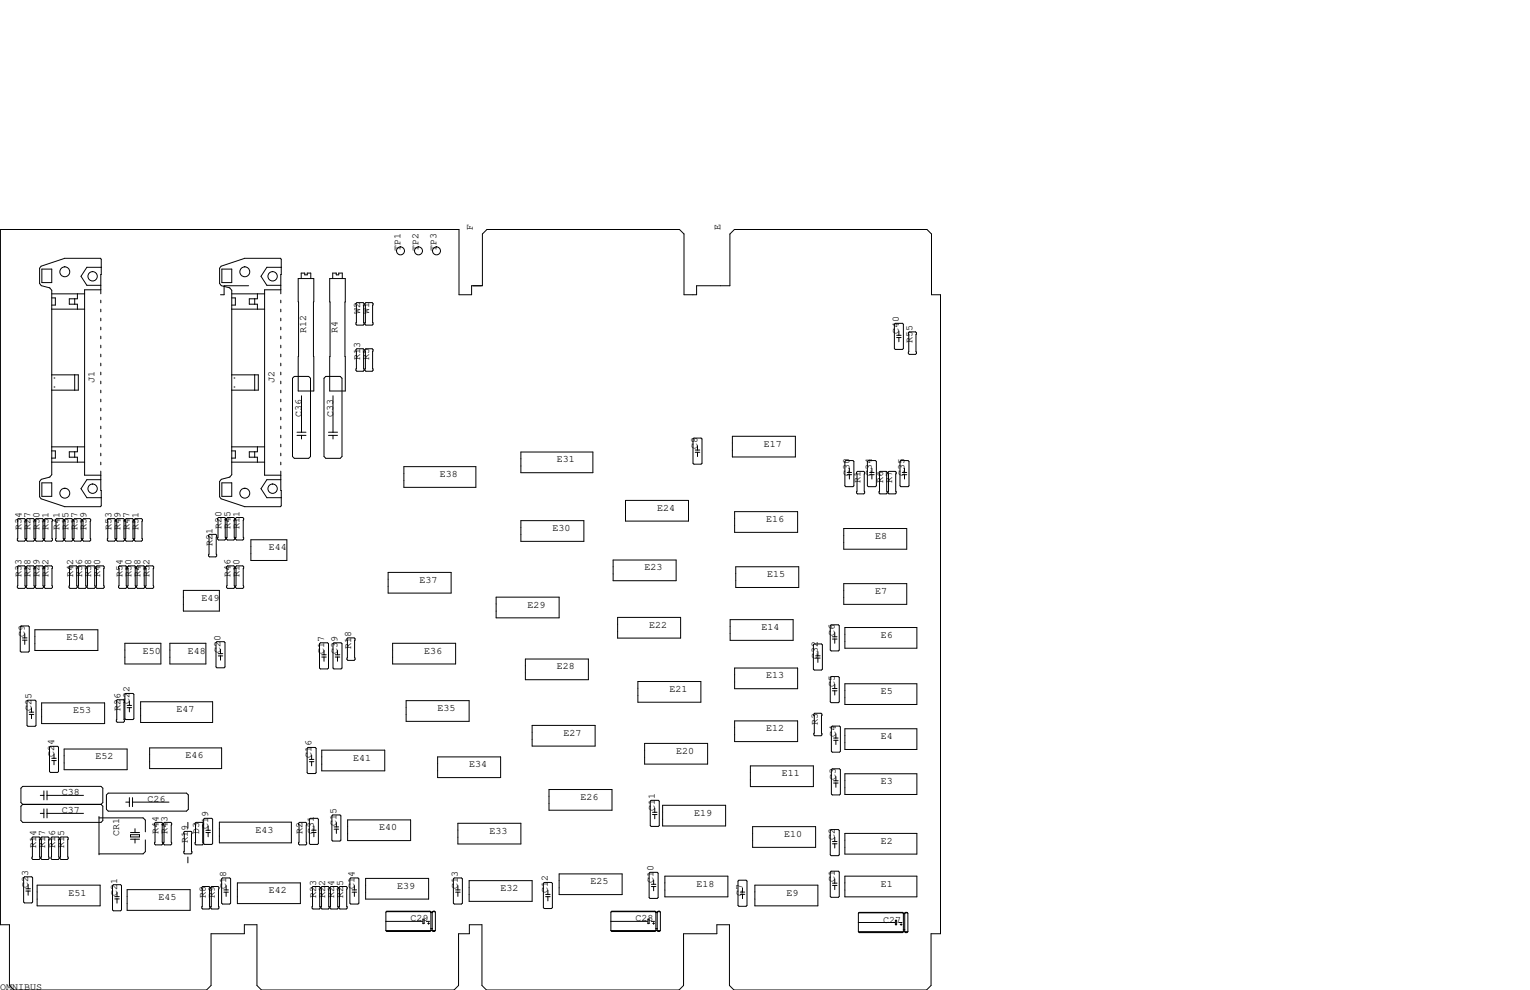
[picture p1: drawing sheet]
<svg xmlns="http://www.w3.org/2000/svg" width="432mm" height="279mm" viewBox="0 0 432 279" stroke-linecap="round" stroke-linejoin="round" font-family="sans-serif">
<g fill="none" stroke="#000" stroke-width=".28">
<path d="M.1 64.8h129.4v18.4h3.6v-2.6h3v-14.6l1.3-1.2h54.4l1.2 1.2v17.2h3.6v-2.6h9.4v-14.6l1.3-1.2h54.3l1.3 1.2v17.2h2.5v180.3h-2.6v14.6l-1.3 1.3h-54.4l-1.2-1.3v-17.1h-3.6v2.5h-9.4v14.6l-1.3 1.3h-54.3l-1.3-1.3v-17.1h-3.5v2.5h-3.1v14.6l-1.3 1.3h-54.3l-1.3-1.3v-17.1h-3.5v2.5h-9.4v14.6l-1.3 1.3h-54.4l-1.2-1.3v-17.1h-2.6zM11.8 75.9h2.8v3.9h-2.8zM28.6 75.4h-4.1l-1.6 2.6 1.6 2.5h3.9M62.6 75.9h2.8v3.9h-2.8zM79.4 75.4h-4.1l-1.6 2.6 1.6 2.5h3.9M84.2 78.6h4.4v31.7h-4.4zM85 78.5v-1.4h1v.5h.7v-.5h1v1.4M93.1 78.6h4.3v31.7h-4.3zM93.9 78.5v-1.4h1v.5h.7v-.5h1v1.4M14 81.2l.6 .7v52.1l-.6 .7M14.1 81.3l-2.4-.7-.5-.6v-4.3l.4-.6 6.7-2.2h10l.3 .3-.2 9.7M14.6 84.1h1v2h-1"/>
<path d="M14.6 82.9h9.3M14.6 87.2h9.3M21.1 84.3v1.6M21.8 82.9v1.4h-2.2v1.6h2.2v1.3M28.4 81.8h-4.5v52.3h4.5M28.4 84.7v.8M28.4 87.2v.8M28.4 89.8v.8M28.4 92.3v.8M28.4 94.9v.7M28.4 97.4v.8M28.4 99.9v.8"/>
<path d="M64.8 81.2l.6 .7v52.1l-.6 .7M64.9 81.3l-2.4-.7-.5-.6v-4.3l.4-.6 6.7-2.2h10l.3 .3-.2 9.7M65.4 84.1h1v2h-1M65.4 82.9h9.3M65.4 87.2h9.3M70.2 80.6h-7v2.6h-1M71.9 84.3v1.6M72.6 82.9v1.4h-2.2v1.6h2.2v1.3M79.2 81.8h-4.5v52.3h4.5M79.2 84.7v.8M79.2 87.2v.8M79.2 89.8v.8"/>
<path d="M79.2 92.3v.8M79.2 94.9v.7M79.2 97.4v.8M79.2 99.9v.8M100.7 98.4h1.8l.2 .3v5.8l-.2 .3h-1.8l-.2-.3v-5.8zM100.7 85.4h1.8l.2 .3v5.8l-.2 .3h-1.8l-.2-.3v-5.8zM103.3 98.4h1.7l.3 .3v5.8l-.3 .3h-1.7l-.3-.3v-5.8zM103.3 85.4h1.7l.3 .3v5.8l-.3 .3h-1.7l-.3-.3v-5.8zM252.4 91.5l.3-.3h2l.3 .3v6.9l-.3 .2h-2l-.3-.2zM253 94.6h1.3M253 95.3h1.3M253.7 93.4v1.2"/>
<path d="M253.7 95.3v1.2M256.6 93.7h1.8l.2 .2v5.9l-.2 .2h-1.8l-.3-.2v-5.9zM14.6 105.8h7.5v4.3h-7.5M15.2 106.7h.3M15.2 109.2h.3M21.1 105.8v4.3M28.4 102.5v.8M28.4 105v.8M28.4 107.6v.7M28.4 110.1v.8M28.4 112.6v.8M28.4 115.2v.8"/>
<path d="M28.4 117.7v.8M65.4 105.8h7.5v4.3h-7.5M66 106.7h.3M66 109.2h.3M71.9 105.8v4.3M79.2 102.5v.8M79.2 105v.8M79.2 107.6v.7M79.2 110.1v.8M79.2 112.6v.8M79.2 115.2v.8M79.2 117.7v.8"/>
<path d="M82.6 106.7l.5-.5h4l.5 .5v22.1l-.5 .5h-4l-.5-.5zM85.1 111.7v10.3M91.4 106.7l.5-.5h4.1l.5 .5v22.1l-.5 .5h-4.1l-.5-.5zM94 111.7v10.3M11.8 136.3h2.8v3.8h-2.8zM14.6 127.3h1v2h-1M14.6 130.4h9.3M14.6 126.1h9.3M21.1 127.5v1.5M21.8 126.1v1.4h-2.2v1.5h2.2v1.4M28.4 133l.2 9.7-.3 .3h-10l-6.7-2.2-.4-.6v-4.3l.5-.6 2.4-.7M28.4 120.3v.7"/>
<path d="M28.4 122.8v.8M28.4 125.3v.8M28.4 127.9v.8M28.4 130.4v.8M28.4 135.4h-3.9l-1.6 2.5 1.6 2.6h4.1M62.6 136.3h2.8v3.8h-2.8zM65.4 130.4h9.3M65.4 127.3h1v2h-1M65.4 126.1h9.3M71.9 127.5v1.5M72.6 126.1v1.4h-2.2v1.5h2.2v1.4M79.2 133l.2 9.7-.3 .3h-10l-6.7-2.2-.4-.6v-4.3l.5-.6 2.4-.7"/>
<path d="M79.2 135.4h-3.9l-1.6 2.5 1.6 2.6h4.1M79.2 120.3v.7M79.2 122.8v.8M79.2 125.3v.8M79.2 127.9v.8M79.2 130.4v.8M83.8 122.9h2.6M83.8 122h2.6M85.1 122.9v1M92.7 122.9h2.6M92.7 122h2.6M94 122.9v1"/>
<path d="M114 131.7h20.3v5.8h-20.3zM147 127.6h20.3v5.8h-20.3zM195.6 123.9l.2-.3h2.1l.2 .3v6.8l-.2 .3h-2.1l-.2-.3zM196.2 127h1.3M196.2 127.6h1.3M196.9 125.8v1.2M196.9 127.6v1.2M206.7 123.1h17.8v5.9h-17.8zM238.4 130.2l.3-.2h2l.3 .2v6.9l-.3 .3h-2l-.3-.3zM239.1 134h1.2M239.1 133.3h1.2M239.7 132.1v1.2"/>
<path d="M239.7 134v1.2M242 133h1.8l.2 .3v5.8l-.2 .3h-1.8l-.3-.3v-5.8zM244.8 130.2l.2-.2h2.1l.2 .2v6.9l-.2 .3h-2.1l-.2-.3zM245.4 134h1.3M245.4 133.3h1.3M246.1 132.1v1.2M246.1 134v1.2M248.3 133h1.8l.3 .3v5.8l-.3 .3h-1.8l-.2-.3v-5.8zM250.9 133h1.8l.2 .3v5.8l-.2 .3h-1.8l-.3-.3v-5.8zM254 130.2l.3-.2h2l.2 .2v6.9l-.2 .3h-2l-.3-.3zM254.6 134h1.3M254.6 133.3h1.3"/>
<path d="M255.3 132.1v1.2M255.3 134v1.2M5.1 146.4h1.8l.3 .2v5.9l-.3 .2h-1.8l-.2-.2v-5.9zM5.1 159.7h1.8l.3 .3v5.8l-.3 .3h-1.8l-.2-.3v-5.8zM7.7 146.4h1.8l.2 .2v5.9l-.2 .2h-1.8l-.3-.2v-5.9zM7.7 159.7h1.8l.2 .3v5.8l-.2 .3h-1.8l-.3-.3v-5.8zM10.2 146.4h1.8l.3 .2v5.9l-.3 .2h-1.8l-.2-.2v-5.9zM10.2 159.7h1.8l.3 .3v5.8l-.3 .3h-1.8l-.2-.3v-5.8zM12.8 146.4h1.7l.3 .2v5.9l-.3 .2h-1.7l-.3-.2v-5.9zM12.8 159.7h1.7l.3 .3v5.8l-.3 .3h-1.7l-.3-.3v-5.8zM15.9 146.4h1.8l.3 .2v5.9l-.3 .2h-1.8l-.2-.2v-5.9zM18.5 146.4h1.8l.2 .2v5.9l-.2 .2h-1.8l-.3-.2v-5.9z"/>
<path d="M19.7 159.7h1.8l.3 .3v5.8l-.3 .3h-1.8l-.2-.3v-5.8zM21 146.4h1.8l.3 .2v5.9l-.3 .2h-1.8l-.2-.2v-5.9zM22.3 159.7h1.8l.2 .3v5.8l-.2 .3h-1.8l-.3-.3v-5.8zM23.6 146.4h1.7l.3 .2v5.9l-.3 .2h-1.7l-.3-.2v-5.9zM24.8 159.7h1.8l.3 .3v5.8l-.3 .3h-1.8l-.2-.3v-5.8zM27.4 159.7h1.7l.3 .3v5.8l-.3 .3h-1.7l-.3-.3v-5.8zM30.5 146.4h1.8l.3 .2v5.9l-.3 .2h-1.8l-.2-.2v-5.9zM33.1 146.4h1.8l.2 .2v5.9l-.2 .2h-1.8l-.3-.2v-5.9zM33.7 159.7h1.8l.3 .3v5.8l-.3 .3h-1.8l-.2-.3v-5.8zM35.4 146.6l.2-.2h1.8l.3 .2v5.9l-.3 .2h-1.8l-.2-.2zM36 160l.3-.3h1.7l.3 .3v5.8l-.3 .3h-1.7l-.3-.3zM37.9 146.6l.3-.2h1.7l.3 .2v5.9l-.3 .2h-1.7l-.3-.2z"/>
<path d="M38.5 160l.3-.3h1.8l.2 .3v5.8l-.2 .3h-1.8l-.3-.3zM41.1 160l.2-.3h1.8l.3 .3v5.8l-.3 .3h-1.8l-.2-.3zM58.9 151.1l.2-.3h1.8l.3 .3v5.8l-.3 .3h-1.8l-.2-.3zM61.4 146.3l.3-.3h1.7l.3 .3v5.8l-.3 .3h-1.7l-.3-.3zM63.9 160l.3-.3h1.8l.2 .3v5.8l-.2 .3h-1.8l-.3-.3zM63.9 146.3l.3-.3h1.8l.2 .3v5.8l-.2 .3h-1.8l-.3-.3zM66.5 146.3l.2-.3h1.8l.3 .3v5.8l-.3 .3h-1.8l-.2-.3zM66.5 160l.2-.3h1.8l.3 .3v5.8l-.3 .3h-1.8l-.2-.3zM70.8 152.3h10.2v5.9h-10.2zM147 146.9h17.8v5.9h-17.8zM173 158.1h17.8v5.8h-17.8zM176.5 141.2h17.8v5.9h-17.8z"/>
<path d="M207.3 144.4h17.8v5.8h-17.8zM207.6 160h17.8v5.8h-17.8zM238.1 149.2h17.8v5.8h-17.8zM6 176.7h2l.3 .2v6.9l-.3 .2h-2l-.3-.2v-6.9zM7 178.8v1.2M9.8 177.7h17.8v5.9h-17.8zM51.8 166.6h10.1v5.9h-10.1zM109.5 161.5h17.8v5.9h-17.8zM140 168.5h17.8v5.9h-17.8zM174.3 174.2h17.8v5.9h-17.8zM206.1 174.9h17.7v5.8h-17.7zM234.3 176.6l.3-.3h2l.3 .3v6.9l-.3 .2h-2l-.3-.2z"/>
<path d="M235 179.7h1.2M235.6 178.5v1.2M238.1 164.7h17.8v5.9h-17.8zM238.4 177.1h20.4v5.8h-20.4zM6.4 180h1.2M6.4 180.7h1.2M7 180.7v1.2M7.9 197.6h2l.3 .3v6.8l-.3 .3h-2l-.3-.3v-6.8zM8.9 199.8v1.2M11.7 198.4h17.8v5.8h-17.8zM33.1 197.5h1.8l.2 .2v5.9l-.2 .2h-1.8l-.3-.2v-5.9zM35.2 196l.3-.3h2l.3 .3v6.8l-.3 .3h-2l-.3-.3z"/>
<path d="M35.2 181.5h10.2v5.9h-10.2zM35.9 199.1h1.2M35.9 199.7h1.2M36.5 197.9v1.2M36.5 199.7v1.2M39.7 198.1h20.3v5.8h-20.3zM47.9 181.5h10.2v5.9h-10.2zM61 181.4l.2-.3h2l.3 .3v6.8l-.3 .3h-2l-.2-.3zM61.6 184.5h1.3M61.6 185.1h1.3M62.2 183.3v1.2M62.2 185.1v1.2"/>
<path d="M90.4 181.4h2.1l.2 .3v6.8l-.2 .3h-2.1l-.2-.3v-6.8zM90.8 184.8h1.3M90.8 185.4h1.3M91.4 183.6v1.2M91.4 185.4v1.2M94.2 181.4h2.1l.2 .3v6.8l-.2 .3h-2.1l-.2-.3v-6.8zM94.6 184.8h1.3M94.6 185.4h1.3M95.3 183.6v1.2M95.3 185.4v1.2M97.9 180.3l.3-.3h1.7l.3 .3v5.8l-.3 .3h-1.7l-.3-.3zM110.8 181.5h17.8v5.9h-17.8z"/>
<path d="M114.6 197.7h17.8v5.9h-17.8zM148.3 186h17.8v5.8h-17.8zM180 192.3h17.8v5.9h-17.8zM207.3 188.5h17.8v5.9h-17.8zM229.6 182l.2-.3h2l.3 .3v6.8l-.3 .3h-2l-.2-.3zM230.2 185.7h1.3M230.2 185.1h1.3M230.8 183.9v1.2M230.8 185.7v1.2M234.3 191.2l.3-.3h2l.3 .3v6.9l-.3 .2h-2l-.3-.2zM235 194.3h1.2M235 195h1.2"/>
<path d="M235 180.4h1.2M235.6 180.4v1.1M235.6 193.1v1.2M235.6 195v1.2M238.4 193h20.4v5.8h-20.4zM8.3 201h1.2M8.3 201.6h1.2M8.9 201.6v1.2M14.2 210.6h2.1l.2 .3v6.8l-.2 .3h-2.1l-.2-.3v-6.8zM14.6 214h1.3M14.6 214.6h1.3M15.2 212.8v1.2"/>
<path d="M15.2 214.6v1.2M18.1 211.4h17.8v5.8h-17.8zM42.2 211.1h20.3v5.8h-20.3zM86.9 210.9h2.1l.2 .3v6.9l-.2 .2h-2.1l-.2-.2v-6.9zM87.3 214.3h1.3M87.3 215h1.3M87.9 213.1v1.2M87.9 215v1.2M90.8 211.7h17.8v5.9h-17.8zM123.5 213.6h17.8v5.9h-17.8zM150.2 204.7h17.8v5.9h-17.8zM181.9 209.8h17.8v5.8h-17.8z"/>
<path d="M207.3 203.5h17.8v5.8h-17.8zM211.8 216.2h17.8v5.8h-17.8zM229.9 201.3h1.8l.3 .2v5.9l-.3 .2h-1.8l-.2-.2v-5.9zM234.6 217.2l.3-.2h2l.3 .2v6.9l-.3 .2h-2l-.3-.2zM234.6 205.2l.3-.3h2l.3 .3v6.8l-.3 .3h-2l-.3-.3zM235.3 208.3h1.2M235.3 208.9h1.2M235.9 207.1v1.2M235.9 208.9v1.2M235.9 219.1v1.3M238.4 205.7h20.4v5.8h-20.4zM238.4 218.4h20.4v5.8h-20.4z"/>
<path d="M6.4 227l-.5 .5v4.1l.5 .5h22.1l.5-.5v-4.1l-.5-.5M6.4 227l-.5-.5v-4.1l.5-.5h22.1l.5 .5v4.1l-.5 .5M6.4 227h22.1M9.3 236.2h1.7l.3 .3v5.8l-.3 .3h-1.7l-.3-.3v-5.8zM11.4 229.6h1M11.4 224.5h1M11.8 236.2h1.8l.2 .3v5.8l-.2 .3h-1.8l-.2-.3v-5.8zM12.4 223.2v2.5M12.4 228.3v2.5M13.3 223.2v2.5M13.3 228.3v2.5M13.3 229.6h10.3"/>
<path d="M13.3 224.5h10.3M14.7 236.2h1.7l.3 .3v5.8l-.3 .3h-1.7l-.3-.3v-5.8zM17.2 236.2h1.8l.2 .3v5.8l-.2 .3h-1.8l-.2-.3v-5.8zM27.9 230.4v10.8M27.9 230.8h12.5l.6 .7v3.3M30 224.3l.5-.5h22.1l.5 .5v4.1l-.5 .5h-22.1l-.5-.5zM35.5 226.4h1M36.5 225.1v2.5M36.8 235h2.6M36.8 235.6h2.6v.6h-2.6zM36.8 236.8h2.6M37.4 225.1v2.5"/>
<path d="M37.4 226.4h10.3M38.1 233.9v1.1M38.1 236.8v1.1M41 237v3.3l-.6 .7h-12.5M43.6 232.3l.3-.2h1.8l.2 .2v5.9l-.2 .2h-1.8l-.3-.2zM46.2 232.3l.2-.2h1.8l.3 .2v5.9l-.3 .2h-1.8l-.2-.2zM51.9 234.9l.2-.3h1.8l.3 .3v5.8l-.3 .3h-1.8l-.2-.3zM53 232.1v1.6M55.1 232.3l.2-.2h1.8l.2 .2v5.9l-.2 .2h-1.8l-.2-.2zM57.7 230.9h2.1l.2 .3v6.9l-.2 .2h-2.1l-.2-.2v-6.9zM58.1 234.3h1.3M58.1 235h1.3"/>
<path d="M58.7 233.1v1.2M58.7 235v1.2M61.9 232h20.3v5.9h-20.3zM84.5 232.1h1.8l.3 .2v5.9l-.3 .2h-1.8l-.2-.2v-5.9zM87.6 230.9h2l.3 .3v6.9l-.3 .2h-2l-.3-.2v-6.9zM87.9 234.3h1.3M87.9 234.9h1.3M88.6 233.1v1.2M88.6 234.9v1.3M93.9 230h2l.3 .3v6.8l-.3 .3h-2l-.2-.3v-6.8zM94.3 233.4h1.3M94.3 234h1.3"/>
<path d="M94.9 232.2v1.2M94.9 234v1.2M98.1 231.4h17.8v5.8h-17.8zM129.2 232.3h17.8v5.9h-17.8zM154.9 222.8h17.8v5.9h-17.8zM183.5 226.1l.3-.2h2l.3 .2v6.9l-.3 .2h-2l-.3-.2zM184.2 229.2h1.2M184.2 229.9h1.2M184.8 228v1.2M184.8 229.9v1.2M187 227.3h17.8v5.8h-17.8zM212.4 233.3h17.8v5.8h-17.8z"/>
<path d="M234.3 234.4l.3-.3h2l.3 .3v6.8l-.3 .3h-2l-.3-.3zM235 237.5h1.2M235 238.1h1.2M235.3 220.4h1.2M235.3 221h1.2M235.6 236.3v1.2M235.6 238.1v1.2M235.9 221v1.2M238.4 235.2h20.4v5.8h-20.4zM6.9 247.5h2.1l.2 .2v6.9l-.2 .2h-2.1l-.2-.2v-6.9zM7.3 250.8h1.3M7.3 251.5h1.3"/>
<path d="M7.9 249.6v1.2M7.9 251.5v1.2M10.5 249.8h17.8v5.9h-17.8zM32 249.7h2l.3 .2v6.9l-.3 .2h-2l-.2-.2v-6.9zM32.4 253.1h1.3M32.4 253.7h1.3M33 251.8v1.3M33 253.7v1.2M35.9 251.1h17.8v5.8h-17.8zM53 241.9v1.6M57 250.4l.2-.2h1.8l.2 .2v5.9l-.2 .2h-1.8l-.2-.2zM59.5 250.4l.3-.2h1.7l.3 .2v5.9l-.3 .2h-1.7l-.3-.2z"/>
<path d="M62.5 248l.3-.2h2l.3 .2v6.9l-.3 .2h-2l-.3-.2zM63.2 251.2h1.3M63.2 251.8h1.3M63.8 249.9v1.3M63.8 251.8v1.2M67 249.2h17.8v5.8h-17.8zM88.1 250.4l.2-.2h1.8l.3 .2v5.9l-.3 .2h-1.8l-.2-.2zM90.6 250.4l.3-.2h1.7l.3 .2v5.9l-.3 .2h-1.7l-.3-.2zM93.2 250.4l.2-.2h1.8l.2 .2v5.9l-.2 .2h-1.8l-.2-.2zM95.7 250.4l.2-.2h1.8l.3 .2v5.9l-.3 .2h-1.8l-.2-.2zM98.7 248l.3-.2h2l.3 .2v6.9l-.3 .2h-2l-.3-.2zM99.4 251.2h1.2"/>
<path d="M99.4 251.8h1.2M100 249.9v1.3M100 251.8v1.2M103.2 247.9h17.8v5.8h-17.8zM109 257.3h12.5M119.3 259.4h.4v1.3h-.4zM121.3 257.2h-12.1l-.3 .2v5.2M121.3 257.2h-12.1M121.3 257.2l.3 .2M121.6 257.4h.4M121.6 257.6h.4M121.6 257.4v5.2l-.3 .3h-12.1l-.3-.3"/>
<path d="M122 257.4v5.2l.2 .3h.4l.3-.3M122.1 257.3h.6M122.6 257.2h-.4l-.2 .2M122.6 257.2h-.4M122.6 257.2l.3 .2v5.2M128 248l.2-.2h2l.3 .2v6.9l-.3 .2h-2l-.2-.2zM128.6 251.2h1.3M128.6 251.8h1.3M129.2 249.9v1.3M129.2 251.8v1.2M132.4 248.5h17.8v5.9h-17.8zM153.4 249.3l.2-.3h2l.3 .3v6.9l-.3 .2h-2l-.2-.2z"/>
<path d="M154 252.4h1.3M154 253.1h1.3M154.6 251.2v1.2M154.6 253.1v1.2M157.8 246.6h17.8v5.9h-17.8zM172.5 257.3h12.5M182.8 259.4h.4v1.3h-.4zM183.2 246.4l.3-.2h2l.2 .2v6.9l-.2 .3h-2l-.3-.3zM183.8 249.6h1.3M183.8 250.2h1.3M184.5 248.3v1.3M184.5 250.2v1.2"/>
<path d="M184.8 257.2l.3 .2M184.8 257.2h-12.1l-.3 .2v5.2M184.8 257.2h-12.1M185.1 257.4h.4M185.1 257.6h.4M185.1 257.4v5.2l-.3 .3h-12.1l-.3-.3M185.5 257.4v5.2l.2 .3h.4l.3-.3M185.6 257.3h.6M186.1 257.2l.3 .2v5.2M186.1 257.2h-.4l-.2 .2M186.1 257.2h-.4M187.6 247.3h17.8v5.8h-17.8z"/>
<path d="M208.3 248.7l.2-.3h2.1l.2 .3v6.8l-.2 .3h-2.1l-.2-.3zM208.9 252.4h1.3M208.9 251.8h1.3M209.6 250.6v1.2M209.6 252.4v1.2M213 249.8h17.8v5.9h-17.8zM234.3 246.1l.3-.2h2l.3 .2v6.9l-.3 .2h-2l-.3-.2zM235 249.3h1.2M235 249.9h1.2M235.6 248v1.3M235.6 249.9v1.2M238.4 247.3h20.4v5.8h-20.4z"/>
<path d="M242.4 257.6h12.4M252.7 259.7h.3v1.3h-.3zM254.7 257.5h-12.2l-.2 .2v5.3M254.7 257.5l.3 .2M254.7 257.5h-12.2M255 257.7v5.3l-.3 .2h-12.2l-.2-.2M255 257.7h.3M255 257.9h.3M255 257.8h.3M255.3 257.7v5.3l.3 .2h.4l.2-.2M255.5 257.6h.6M256 257.5l.2 .2v5.3"/>
<path d="M256 257.5h-.4l-.3 .2M256 257.5h-.4M108.9 262.6h14M108.9 260h10.3M109.2 262.8h12.1M120.3 260h.9M120.7 260.6h.5M121 260.3v.6M121.6 262.1h.4M121.7 262.5h.2M122.2 262.8h.4M172.4 262.6h14"/>
<path d="M172.4 260h10.3M172.7 262.8h12.1M183.8 260h.9M184.2 260.6h.5M184.5 260.3v.6M185.1 262.1h.4M185.2 262.5h.2M185.7 262.8h.4M242.3 263h13.9M242.3 260.3h10.3M242.5 263.1h12.2M253.7 260.3h.9"/>
<path d="M254.1 260.9h.5M254.3 260.7v.5M255 262.4h.3M255.1 262.8h.1M255.6 263.1h.4"/>
<circle cx="18.3" cy="76.7" r="1.4"/>
<circle cx="26.1" cy="78" r="1.32"/>
<circle cx="69.1" cy="76.7" r="1.4"/>
<circle cx="76.9" cy="78" r="1.32"/>
<circle cx="113" cy="70.8" r="1.12"/>
<circle cx="118.1" cy="70.8" r="1.12"/>
<circle cx="123.2" cy="70.8" r="1.12"/>
<circle cx="18.3" cy="139.2" r="1.4"/>
<circle cx="26.1" cy="137.9" r="1.32"/>
<circle cx="69.1" cy="139.2" r="1.4"/>
<circle cx="76.9" cy="137.9" r="1.32"/>
</g>
<g font-size="2.8">
<text x="133.5" y="64.8" transform="rotate(-90 133.5 64.8)">F</text>
<text x="203.3" y="64.8" transform="rotate(-90 203.3 64.8)">E</text>
<text x="113" y="70.8" transform="rotate(-90 113 70.8)">TP1</text>
<text x="118.1" y="70.8" transform="rotate(-90 118.1 70.8)">TP2</text>
<text x="123.2" y="70.8" transform="rotate(-90 123.2 70.8)">TP3</text>
<text x="101.6" y="88.6" transform="rotate(-90 101.6 88.6)">W2</text>
<text x="104.1" y="88.6" transform="rotate(-90 104.1 88.6)">W1</text>
<text x="86.4" y="94" transform="rotate(-90 86.4 94)">R12</text>
<text x="95.2" y="94" transform="rotate(-90 95.2 94)">R4</text>
<text x="253.7" y="94.3" transform="rotate(-90 253.7 94.3)">C40</text>
<text x="101.6" y="101.6" transform="rotate(-90 101.6 101.6)">R13</text>
<text x="104.1" y="101.6" transform="rotate(-90 104.1 101.6)">R5</text>
<text x="257.5" y="96.8" transform="rotate(-90 257.5 96.8)">R55</text>
<text x="26.7" y="107.9" transform="rotate(-90 26.7 107.9)">J1</text>
<text x="77.5" y="107.9" transform="rotate(-90 77.5 107.9)">J2</text>
<text x="85.1" y="117.8" transform="rotate(-90 85.1 117.8)">C36</text>
<text x="94" y="117.8" transform="rotate(-90 94 117.8)">C33</text>
<text x="157.2" y="130.5">E31</text>
<text x="196.8" y="126.7" transform="rotate(-90 196.8 126.7)">C8</text>
<text x="215.6" y="126">E17</text>
<text x="124.1" y="134.6">E38</text>
<text x="239.7" y="134.3" transform="rotate(-90 239.7 134.3)">C30</text>
<text x="242.9" y="136.2" transform="rotate(-90 242.9 136.2)">R1</text>
<text x="246.1" y="134.3" transform="rotate(-90 246.1 134.3)">C34</text>
<text x="249.2" y="136.2" transform="rotate(-90 249.2 136.2)">R6</text>
<text x="251.8" y="136.2" transform="rotate(-90 251.8 136.2)">R7</text>
<text x="255.3" y="134.3" transform="rotate(-90 255.3 134.3)">C35</text>
<text x="6" y="149.5" transform="rotate(-90 6 149.5)">R34</text>
<text x="8.6" y="149.5" transform="rotate(-90 8.6 149.5)">R27</text>
<text x="11.1" y="149.5" transform="rotate(-90 11.1 149.5)">R30</text>
<text x="13.7" y="149.5" transform="rotate(-90 13.7 149.5)">R31</text>
<text x="16.8" y="149.5" transform="rotate(-90 16.8 149.5)">R41</text>
<text x="19.4" y="149.5" transform="rotate(-90 19.4 149.5)">R35</text>
<text x="21.9" y="149.5" transform="rotate(-90 21.9 149.5)">R37</text>
<text x="24.4" y="149.5" transform="rotate(-90 24.4 149.5)">R39</text>
<text x="31.4" y="149.5" transform="rotate(-90 31.4 149.5)">R53</text>
<text x="34" y="149.5" transform="rotate(-90 34 149.5)">R49</text>
<text x="36.5" y="149.5" transform="rotate(-90 36.5 149.5)">R47</text>
<text x="39.1" y="149.5" transform="rotate(-90 39.1 149.5)">R51</text>
<text x="62.5" y="149.2" transform="rotate(-90 62.5 149.2)">R20</text>
<text x="65.1" y="149.2" transform="rotate(-90 65.1 149.2)">R45</text>
<text x="67.6" y="149.2" transform="rotate(-90 67.6 149.2)">R11</text>
<text x="155.9" y="149.9">E30</text>
<text x="185.4" y="144.1">E24</text>
<text x="216.2" y="147.3">E16</text>
<text x="60" y="154" transform="rotate(-90 60 154)">R21</text>
<text x="75.9" y="155.3">E44</text>
<text x="247" y="152.1">E8</text>
<text x="181.9" y="161">E23</text>
<text x="6" y="162.9" transform="rotate(-90 6 162.9)">R33</text>
<text x="8.6" y="162.9" transform="rotate(-90 8.6 162.9)">R28</text>
<text x="11.1" y="162.9" transform="rotate(-90 11.1 162.9)">R29</text>
<text x="13.7" y="162.9" transform="rotate(-90 13.7 162.9)">R32</text>
<text x="20.6" y="162.9" transform="rotate(-90 20.6 162.9)">R42</text>
<text x="23.2" y="162.9" transform="rotate(-90 23.2 162.9)">R36</text>
<text x="25.7" y="162.9" transform="rotate(-90 25.7 162.9)">R38</text>
<text x="28.3" y="162.9" transform="rotate(-90 28.3 162.9)">R40</text>
<text x="34.6" y="162.9" transform="rotate(-90 34.6 162.9)">R54</text>
<text x="37.1" y="162.9" transform="rotate(-90 37.1 162.9)">R50</text>
<text x="39.7" y="162.9" transform="rotate(-90 39.7 162.9)">R48</text>
<text x="42.2" y="162.9" transform="rotate(-90 42.2 162.9)">R52</text>
<text x="65.1" y="162.9" transform="rotate(-90 65.1 162.9)">R46</text>
<text x="67.6" y="162.9" transform="rotate(-90 67.6 162.9)">R10</text>
<text x="118.4" y="164.5">E37</text>
<text x="216.5" y="162.9">E15</text>
<text x="247" y="167.6">E7</text>
<text x="56.8" y="169.5">E49</text>
<text x="148.9" y="171.4">E29</text>
<text x="7" y="179.7" transform="rotate(-90 7 179.7)">C9</text>
<text x="183.2" y="177.2">E22</text>
<text x="214.9" y="177.8">E14</text>
<text x="235.6" y="179.4" transform="rotate(-90 235.6 179.4)">C6</text>
<text x="18.7" y="180.7">E54</text>
<text x="40.3" y="184.5">E50</text>
<text x="53" y="184.5">E48</text>
<text x="62.2" y="184.1" transform="rotate(-90 62.2 184.1)">C20</text>
<text x="91.4" y="184.5" transform="rotate(-90 91.4 184.5)">C17</text>
<text x="95.2" y="184.5" transform="rotate(-90 95.2 184.5)">C39</text>
<text x="99.1" y="183.2" transform="rotate(-90 99.1 183.2)">R18</text>
<text x="119.7" y="184.5">E36</text>
<text x="248.6" y="180">E6</text>
<text x="157.2" y="188.9">E28</text>
<text x="216.2" y="191.5">E13</text>
<text x="230.8" y="186.1" transform="rotate(-90 230.8 186.1)">C32</text>
<text x="188.9" y="195.3">E21</text>
<text x="235.6" y="194" transform="rotate(-90 235.6 194)">C5</text>
<text x="248.6" y="195.9">E5</text>
<text x="8.9" y="200.7" transform="rotate(-90 8.9 200.7)">C25</text>
<text x="20.6" y="201.3">E53</text>
<text x="34" y="200.7" transform="rotate(-90 34 200.7)">R26</text>
<text x="36.5" y="198.8" transform="rotate(-90 36.5 198.8)">C22</text>
<text x="49.8" y="201">E47</text>
<text x="123.5" y="200.7">E35</text>
<text x="159.1" y="207.6">E27</text>
<text x="216.2" y="206.4">E12</text>
<text x="230.8" y="204.5" transform="rotate(-90 230.8 204.5)">R3</text>
<text x="235.9" y="208" transform="rotate(-90 235.9 208)">C4</text>
<text x="248.6" y="208.6">E4</text>
<text x="15.2" y="213.7" transform="rotate(-90 15.2 213.7)">C24</text>
<text x="27" y="214.3">E52</text>
<text x="52.4" y="214">E46</text>
<text x="87.9" y="214" transform="rotate(-90 87.9 214)">C16</text>
<text x="99.7" y="214.6">E41</text>
<text x="190.8" y="212.7">E20</text>
<text x="132.4" y="216.5">E34</text>
<text x="220.7" y="219.1">E11</text>
<text x="235.9" y="220" transform="rotate(-90 235.9 220)">C3</text>
<text x="248.6" y="221.3">E3</text>
<text x="17.5" y="224.5">C38</text>
<text x="41.6" y="226.4">C26</text>
<text x="163.8" y="225.7">E26</text>
<text x="17.5" y="229.6">C37</text>
<text x="58.7" y="234" transform="rotate(-90 58.7 234)">C19</text>
<text x="94.9" y="233" transform="rotate(-90 94.9 233)">C15</text>
<text x="184.8" y="228.9" transform="rotate(-90 184.8 228.9)">C11</text>
<text x="195.9" y="230.2">E19</text>
<text x="10.2" y="239.4" transform="rotate(-90 10.2 239.4)">R14</text>
<text x="12.7" y="239.4" transform="rotate(-90 12.7 239.4)">R17</text>
<text x="15.6" y="239.4" transform="rotate(-90 15.6 239.4)">R16</text>
<text x="18.1" y="239.4" transform="rotate(-90 18.1 239.4)">R15</text>
<text x="33.7" y="235.9" transform="rotate(-90 33.7 235.9)">CR1</text>
<text x="44.8" y="235.3" transform="rotate(-90 44.8 235.3)">R44</text>
<text x="47.3" y="235.3" transform="rotate(-90 47.3 235.3)">R43</text>
<text x="53" y="237.8" transform="rotate(-90 53 237.8)">R19</text>
<text x="56.2" y="235.3" transform="rotate(-90 56.2 235.3)">D3</text>
<text x="72.1" y="234.9">E43</text>
<text x="85.4" y="235.3" transform="rotate(-90 85.4 235.3)">R2</text>
<text x="88.6" y="235.3" transform="rotate(-90 88.6 235.3)">C31</text>
<text x="107" y="234.3">E40</text>
<text x="138.1" y="235.3">E33</text>
<text x="221.3" y="236.2">E10</text>
<text x="235.6" y="237.2" transform="rotate(-90 235.6 237.2)">C2</text>
<text x="248.6" y="238.1">E2</text>
<text x="7.9" y="250.5" transform="rotate(-90 7.9 250.5)">C23</text>
<text x="63.8" y="250.8" transform="rotate(-90 63.8 250.8)">C18</text>
<text x="100" y="250.8" transform="rotate(-90 100 250.8)">C14</text>
<text x="112.1" y="250.8">E39</text>
<text x="129.2" y="250.8" transform="rotate(-90 129.2 250.8)">C13</text>
<text x="141.3" y="251.5">E32</text>
<text x="166.7" y="249.6">E25</text>
<text x="184.5" y="249.2" transform="rotate(-90 184.5 249.2)">C10</text>
<text x="196.5" y="250.2">E18</text>
<text x="235.6" y="248.9" transform="rotate(-90 235.6 248.9)">C1</text>
<text x="248.6" y="250.2">E1</text>
<text x="19.4" y="252.7">E51</text>
<text x="33" y="252.7" transform="rotate(-90 33 252.7)">C21</text>
<text x="44.8" y="254">E45</text>
<text x="58.1" y="253.4" transform="rotate(-90 58.1 253.4)">R8</text>
<text x="60.6" y="253.4" transform="rotate(-90 60.6 253.4)">R9</text>
<text x="75.9" y="252.1">E42</text>
<text x="89.2" y="253.4" transform="rotate(-90 89.2 253.4)">R23</text>
<text x="91.8" y="253.4" transform="rotate(-90 91.8 253.4)">R22</text>
<text x="94.3" y="253.4" transform="rotate(-90 94.3 253.4)">R24</text>
<text x="96.8" y="253.4" transform="rotate(-90 96.8 253.4)">R25</text>
<text x="154.6" y="252.1" transform="rotate(-90 154.6 252.1)">C12</text>
<text x="209.5" y="252.7" transform="rotate(-90 209.5 252.7)">C7</text>
<text x="221.9" y="252.7">E9</text>
<text x="115.9" y="260">C29</text>
<text x="179.4" y="260">C28</text>
<text x="249.2" y="260.3">C27</text>
<text x="0" y="279.4">OMNIBUS</text>
</g>
</svg>
